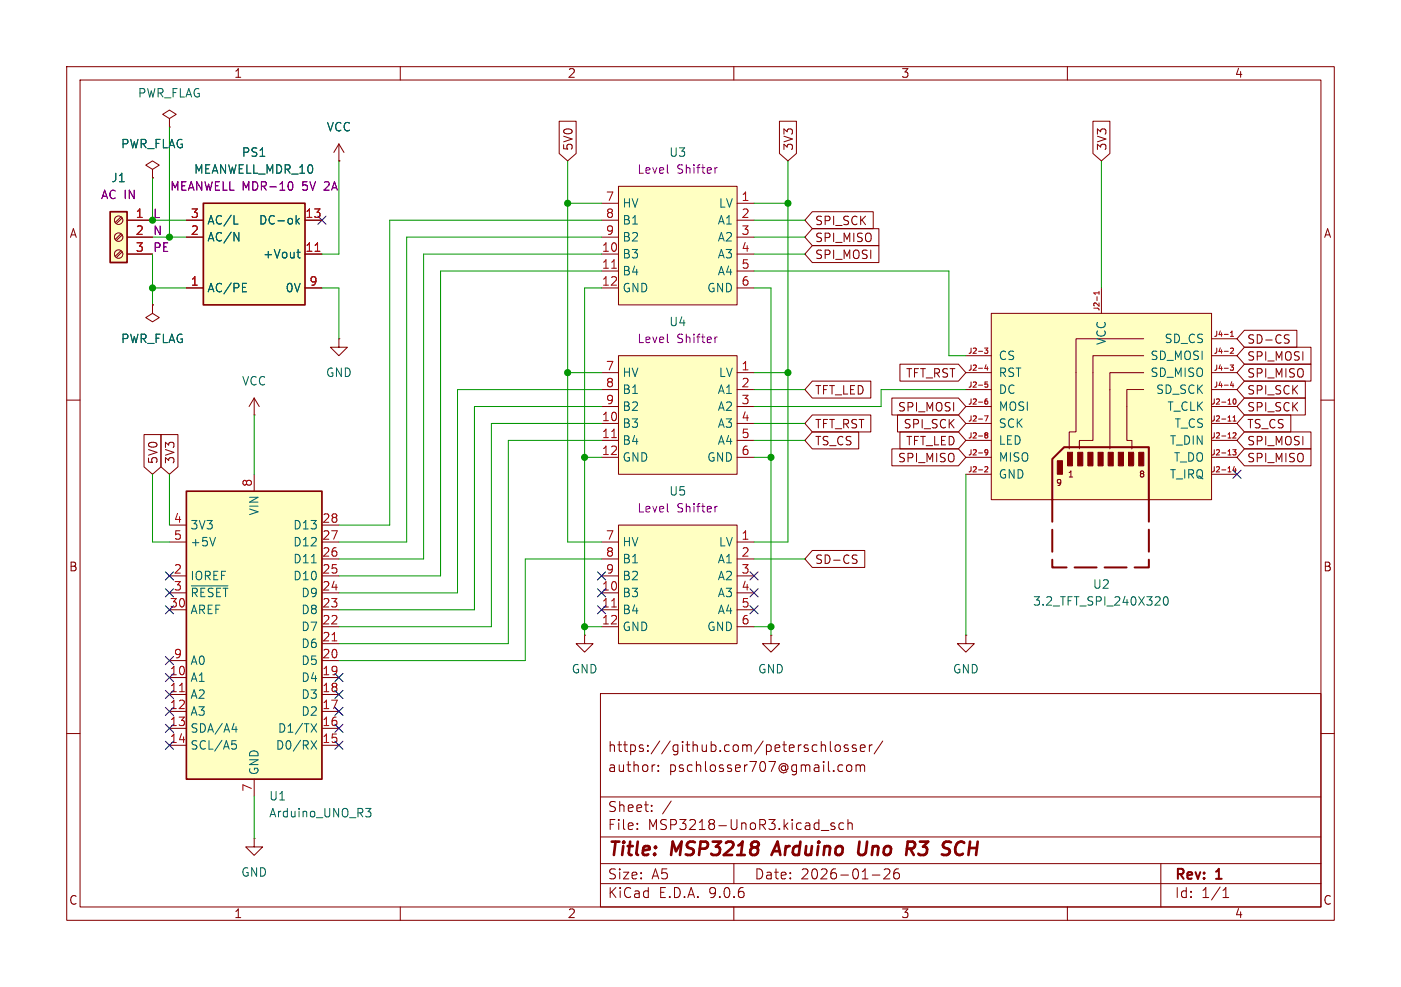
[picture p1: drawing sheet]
<svg xmlns="http://www.w3.org/2000/svg" width="210mm" height="148mm" viewBox="0 0 210 148" stroke-linecap="round" stroke-linejoin="round" font-family="sans-serif">
<g fill="none" stroke="#840000" stroke-width=".15">
<path d="M10 10h190v128h-190zM12 12h186v124h-186zM60 10v2M110 10v2M160 10v2M10 60h2M198 60h2M10 110h2M90 104h108v32h-108zM90 119.5h108M98 114.7h.2M98.7 115.5v.2"/>
<path d="M98.7 114.8v.1M123.1 111.2v1.5M123.1 111.8a.37 .37 0 0 1 .6 .1v.8M124.5 111.2v1.3l.2 .2M125.3 111.8a.41 .41 0 0 1 .7 .2v.4a.41 .41 0 0 1-.4 .3 .41 .41 0 0 1-.4-.3v-.4zM125.9 114.7l.4 .1M126.3 115.6l-.4 .1M127 114.8a.41 .41 0 0 1 .4-.1 .41 .41 0 0 1 .3 .3v.4a.41 .41 0 0 1-.4 .3 .41 .41 0 0 1-.4-.3zM127.1 111.8l-.4-.1-.2 .2 .1 .2 .5 .2v.3h-.6M128.3 111.8l-.3-.1-.3 .2 .1 .2 .5 .2v.3h-.6M128.3 114.8a.37 .37 0 0 1 .7 .1M128.3 114.7v1"/>
<path d="M129 112.2l.7-.2-.1-.2-.4-.1-.2 .2v.7h.6M129 114.9l.2-.2 .3 .1 .1 .9M129 114.9v.8M130.3 111.7v1M130.7 111.7l-.2 .1-.2 .2M132.3 111.1l-1.3 1.9M198 110h2M60 136v2M90 132.5h108M90 129.5h108M90 125.5h108M95.5 124.2v.2"/>
<path d="M95.5 123.5v.1M97.7 121.5v.2M97.7 120.8v.1M100.6 120.1l-1.3 1.9M110 136v2M110 129.5v3M123.1 124.5h1.2M125.1 123.5l-.3-.1-.3 .2 .1 .2 .5 .2v.3h-.6M126.5 123.5l-.5-.1-.2 .3v.4l.1 .2h.6M127.1 123.5a.37 .37 0 0 1 .7 .1v.8M127.1 122.9v1.5M130.8 131.2h1.1"/>
<path d="M132.5 130.4l.3-.1 .5 .1a.41 .41 0 0 1 0 .5l-.8 .9h.9M134.7 130.3a.59 .59 0 0 0-.7 .6v.6l.1 .2 .4 .1 .3-.2v-.5l-.1-.2h-.4l-.3 .2M160 136v2M174 129.5v6.5M183.3 134.6h.9M183.3 133.5l.5-.4v1.5"/>
</g>
<path d="M116.6 126.2l-1 2M128.8 126.2l-.2 1.6 .2 .3a.66 .66 0 0 0 .9-.1M136.1 126.2h.7l.2 .1a.58 .58 0 0 1-.3 1M136.4 127.3l.6 .9M144 126.2a1.2 1.2 0 0 0-.5 1.9l.4 .1" fill="none" stroke="#840000" stroke-width=".4"/>
<path d="M27.9 73.7h20.4v43.1h-20.4z" fill="#ffffc2"/>
<path d="M27.9 73.7h20.4v43.1h-20.4z" fill="none" stroke="#840000" stroke-width=".25"/>
<g fill="none" stroke="#840000" stroke-width=".15">
<path d="M22.9 25.4l1-.6-1-.7-1.1 .7 1.1 .6v1.3M22.9 26.7h.1M25.4 78.7h2.5M38.1 71.1v2.6M48.3 78.7h2.5M25.4 81.3h2.5M25.4 86.4h2.5M25.4 88.9h2.5M25.4 91.4h2.5M25.4 99.1h2.5M48.3 81.3h2.5M48.3 86.4h2.5"/>
<path d="M48.3 88.9h2.5M48.3 91.4h2.5M48.3 99.1h2.5M48.3 83.8h2.5M48.3 94h2.5M48.3 96.5h2.5M144.8 95.3v1.2h1.2l-1.2 1.3-1.3-1.3h1.3M144.8 95.3h.1M25.4 101.6h2.5M25.4 104.1h2.5M25.4 106.7h2.5M25.4 109.2h2.5"/>
<path d="M25.4 111.8h2.5M38.1 116.8v2.6M48.3 101.6h2.5M48.3 104.1h2.5M48.3 106.7h2.5M48.3 109.2h2.5M48.3 111.8h2.5"/>
</g>
<path d="M28.7 87.9h5.5M32.3 80.6l-.4 1.3M46.7 84.4h.7M34.8 111.1h.6M34.8 109.4h.8M34.9 111.6h.3l.2 .2-.1 .5h-.4M35.4 109v.8M46.6 108.5l.9 1.3M46.6 111.1l.9 1.2M47.5 108.5l-.9 1.3M47.5 111.1l-.9 1.2M54.8 121.2h.8l-.4 .5 .3 .1 .1 .5-.2 .2h-.4" fill="none" stroke="#006464" stroke-width=".15"/>
<path d="M49.8 96.1h.7M26.9 103.7h.7" fill="none" stroke="#a90000" stroke-width=".15"/>
<path d="M92.7 53.3h17.8v17.8h-17.8z" fill="#ffffc2"/>
<g fill="none" stroke="#840000" stroke-width=".15">
<path d="M90.2 55.9h2.5M90.2 58.4h2.5M92.7 53.3h17.8v17.8h-17.8zM110.5 55.9h2.5M110.5 58.4h2.5M90.2 61h2.5M90.2 63.5h2.5M90.2 66h2.5M90.2 68.6h2.5M110.5 61h2.5M110.5 63.5h2.5M110.5 66h2.5"/>
<path d="M110.5 68.6h2.5"/>
</g>
<path d="M91.7 65.6h.7" fill="none" stroke="#a90000" stroke-width=".15"/>
<path d="M100.1 51.3l.1 .1M107.5 50.5l-.2 .1-.1 .2" fill="none" stroke="#840084" stroke-width=".15"/>
<path d="M92.7 27.9h17.8v17.8h-17.8z" fill="#ffffc2"/>
<g fill="none" stroke="#840000" stroke-width=".15">
<path d="M90.2 30.5h2.5M90.2 33h2.5M90.2 35.6h2.5M90.2 38.1h2.5M92.7 27.9h17.8v17.8h-17.8zM110.5 30.5h2.5M110.5 33h2.5M110.5 35.6h2.5M110.5 38.1h2.5M50.8 50.8v1.3h1.3l-1.3 1.2-1.3-1.2h1.3M50.8 50.8h.1M90.2 40.6h2.5"/>
<path d="M90.2 43.2h2.5M110.5 40.6h2.5M110.5 43.2h2.5"/>
</g>
<path d="M91.7 40.2h.7" fill="none" stroke="#a90000" stroke-width=".15"/>
<path d="M100.1 25.9l.1 .1M107.5 25.1l-.2 .1-.1 .2" fill="none" stroke="#840084" stroke-width=".15"/>
<path d="M148.6 47h33v27.9h-33z" fill="#ffffc2"/>
<g fill="none" stroke="#840000" stroke-width=".15">
<path d="M144.8 53.3h3.8M144.8 55.9h3.8M144.8 58.4h3.8M148.6 47h33v27.9h-33zM165.1 43.2v3.8M171.4 50.8h-10.1v14h-1v2.5M171.4 53.3h-7.6v12.7h-2v1.3M171.4 58.4h-2.5v7.6h.8v1.3M171.4 55.9h-5v11.4M181.6 53.3h3.8M181.6 55.9h3.8M181.6 58.4h3.8"/>
<path d="M181.6 50.8h3.8M144.8 61h3.8M144.8 63.5h3.8M144.8 66h3.8M144.8 68.6h3.8M144.8 71.1h3.8M181.6 61h3.8M181.6 63.5h3.8M181.6 66h3.8M181.6 68.6h3.8M181.6 71.1h3.8M87.6 95.3v1.2h1.3l-1.3 1.3-1.2-1.3h1.2"/>
<path d="M87.6 95.3h.1"/>
</g>
<path d="M157.7 74.9v-6.1l1.8-1.7h12.7v7.8" fill="none" stroke="#840000" stroke-width=".3"/>
<g fill="#840000" stroke="#840000" stroke-width=".15">
<path d="M158.5 69.1h.8v2h-.8z"/>
<path d="M160 67.8h.8v2.1h-.8z"/>
<path d="M161.5 67.8h.8v2.1h-.8z"/>
<path d="M163.1 67.8h.7v2.1h-.7z"/>
<path d="M164.6 67.8h.8v2.1h-.8z"/>
<path d="M166.1 67.8h.8v2.1h-.8z"/>
<path d="M167.6 67.8h.8v2.1h-.8z"/>
<path d="M169.2 67.8h.7v2.1h-.7z"/>
<path d="M170.7 67.8h.7v2.1h-.7z"/>
</g>
<path d="M172.2 74.9v10.2h-14.5v-10.2" fill="none" stroke="#840000" stroke-width=".3" stroke-dasharray="3.3 1.2"/>
<g fill="none" stroke="#a90000" stroke-width=".15">
<path d="M147.6 52.2h.5l-.3 .3 .2 .1v.3h-.4M147.8 54.7l-.2 .6h.5M148 59.8l-.2 .1-.1 .1-.1 .5 .2 .1 .2-.1v-.3l-.2-.1-.2 .2M148 55v.5M148 57.3h-.3l-.1 .3h.4v.4h-.4M164.7 43.7v.4M164.7 43.9h-.7l.2 .2M184.4 54.7h.5l-.3 .3 .3 .1v.3h-.5M184.5 52.3l.3-.1 .1 .2-.5 .6h.5M184.5 50.4h.4M184.5 49.9l.2-.2v.7M184.6 57.2l-.1 .6h.4"/>
<path d="M184.8 57.5v.6M184.9 59.9l.1-.1a.38 .38 0 0 1 .3 .4 .38 .38 0 0 1-.4 .4l-.1-.3zM147.6 62.4h.5l-.3 .7M147.6 70h.3l.2 .2-.5 .6h.5M147.8 65.2l-.2-.1 .2-.2 .3 .1-.2 .2M147.8 65.2l-.2 .2 .2 .3 .3-.2-.2-.3M147.8 65.2h.1M148.1 67.8l-.2 .1h-.2v-.4l.2-.1 .2 .2-.1 .4-.1 .2h-.2M184.1 65.7h.4M184.1 63.1h.4M184.8 67.4h.5l-.3 .3 .2 .1v.3h-.4M184.8 65l.3-.1 .2 .2-.5 .6h.5"/>
<path d="M184.8 63.1h.5M184.8 62.6l.3-.2v.7M185 69.9l-.2 .6h.5M185.2 70.2v.6"/>
</g>
<path d="M173.1 90.7h.8M173.8 89.6v.4M174.5 89.6l.2-.1a.69 .69 0 0 1 .5 .5 .69 .69 0 0 1-.3 .7h-.1a.69 .69 0 0 1-.3-1.1z" fill="none" stroke="#006464" stroke-width=".15"/>
<path d="M92.7 78.7h17.8v17.8h-17.8z" fill="#ffffc2"/>
<g fill="none" stroke="#840000" stroke-width=".15">
<path d="M50.8 24.1h.1M50.8 21.6l-.8 1.3M50.8 21.6l.8 1.3M50.8 21.6v2.5M38.1 59.7l-.8 1.3M38.1 59.7l.8 1.3M38.1 59.7v2.5M38.1 62.2h.1M92.7 78.7h17.8v17.8h-17.8zM90.2 81.3h2.5M90.2 83.8h2.5M90.2 86.4h2.5"/>
<path d="M90.2 88.9h2.5M90.2 91.4h2.5M90.2 94h2.5M110.5 81.3h2.5M110.5 83.8h2.5M110.5 86.4h2.5M110.5 88.9h2.5M110.5 91.4h2.5M110.5 94h2.5M115.6 95.3v1.2h1.2l-1.2 1.3-1.3-1.3h1.3M115.6 95.3h.1"/>
</g>
<path d="M91.7 91h.7" fill="none" stroke="#a90000" stroke-width=".15"/>
<path d="M100.1 76.7l.1 .1M107.5 75.9l-.2 .1-.1 .2" fill="none" stroke="#840084" stroke-width=".15"/>
<path d="M30.5 30.5h15.2v15.2h-15.2z" fill="#ffffc2"/>
<path d="M30.5 30.5h15.2v15.2h-15.2z" fill="none" stroke="#840000" stroke-width=".25"/>
<path d="M25.4 17.8l1-.7-1-.6-1 .6 1 .7v1.3M25.4 19.1h.1M27.9 33h2.6M27.9 35.6h2.6M45.7 33h2.6M45.7 38.1h2.6M22.9 45.7v1.3l1 .6-1 .7-1.1-.7 1.1-.6M22.9 45.7h.1M27.9 43.2h2.6M45.7 43.2h2.6M38.1 125.7v1.3h1.3l-1.3 1.3-1.3-1.3h1.3M38.1 125.7h.1" fill="none" stroke="#840000" stroke-width=".15"/>
<path d="M35.1 33.6h.6M35.1 34.9l.7 1.2v-1.2M44.4 32.3v1.3M44.5 33.1l.4 .5M44.5 37.8h.5M44.7 37.4v1.1l.3 .2M44.9 32.8l-.5 .4M36.3 43.1h.5M36.3 43.8h.7M36.3 42.5h.7" fill="none" stroke="#006464" stroke-width=".15"/>
<path d="M47.2 37.7h.8" fill="none" stroke="#a90000" stroke-width=".15"/>
<path d="M43.4 27.3l.1-.1a.69 .69 0 0 1 .5 .6 .69 .69 0 0 1-.3 .7h-.3" fill="none" stroke="#840084" stroke-width=".15"/>
<path d="M16.5 31.8h2.5v7.6h-2.5z" fill="#ffffc2"/>
<path d="M16.5 31.8h2.5v7.6h-2.5z" fill="none" stroke="#840000" stroke-width=".25"/>
<g fill="none" stroke="#840000" stroke-width=".15">
<path d="M83.8 18.2h2.6v4.8l-1.3 1.1-1.3-1.1zM116.8 18.2h2.6v4.8l-1.3 1.1-1.3-1.1zM163.8 18.2h2.6v4.8l-1.3 1.1-1.3-1.1zM18.1 32.5l-.8 .9M18.1 35.1l-.8 .8M18.1 37.6l-.8 .8M18.3 32.7l-.9 .8M18.3 35.2l-.9 .9M18.3 37.8l-.9 .8M19 33h3.9M19 35.6h3.9M19 38.1h3.9"/>
<path d="M22.9 26.7h.1M27.9 33h2.6M27.9 35.6h2.6M45.7 33h2.6M45.7 38.1h2.6M50.8 24.1h.1M121.8 31.7h9.1v2.6h-9.1l-1.2-1.3zM121.8 36.8h9.9v2.6h-9.9l-1.2-1.3zM121.8 34.3h9.9v2.5h-9.9l-1.2-1.2zM22.9 45.7h.1M27.9 43.2h2.6M45.7 43.2h2.6"/>
<path d="M121.8 57.1h8.7v2.6h-8.7l-1.2-1.3zM133.7 59.7h10l1.1 1.3-1.1 1.2h-10zM134.9 54.6h8.8l1.1 1.3-1.1 1.3h-8.8zM186.5 59.7h9.2v2.5h-9.2l-1.1-1.2zM186.5 49.5h7.9v2.6h-7.9l-1.1-1.3zM186.5 54.6h10v2.6h-10l-1.1-1.3zM186.5 52.1h10v2.5h-10l-1.1-1.3zM186.5 57.1h9.2v2.6h-9.2l-1.1-1.3zM192.8 50.8l.3 .1 .1 .3-.2 .3h-.3M192.8 50.2l.4 .1M21.6 65.2h2.5v4.8l-1.2 1.1-1.3-1.1zM24.1 65.2h2.6v4.8l-1.3 1.1-1.3-1.1z"/>
<path d="M121.8 64.8h6.9v2.5h-6.9l-1.2-1.3zM121.8 62.2h8.7v2.6h-8.7l-1.2-1.3zM133.7 67.3h10l1.1 1.3-1.1 1.3h-10zM134.5 62.2h9.2l1.1 1.3-1.1 1.3h-9.2zM134.9 64.8h8.8l1.1 1.2-1.1 1.3h-8.8zM186.5 64.8h10v2.5h-10l-1.1-1.3zM186.5 62.2h7v2.6h-7l-1.1-1.3zM186.5 67.3h10v2.6h-10l-1.1-1.3zM121.8 82.5h7.8v2.6h-7.8l-1.2-1.3zM128 83.8l.3 .1 .2 .3-.3 .3h-.3M128 83.2l.5 .1"/>
<circle cx="17.8" cy="33" r=".63"/>
<circle cx="17.8" cy="35.6" r=".63"/>
<circle cx="17.8" cy="38.1" r=".63"/>
</g>
<g fill="none" stroke="#009600" stroke-width=".15">
<path d="M25.4 19.1v16.5M22.9 26.7v6.3h5M22.9 38.1v7.6M22.9 35.6h5M50.8 24.1v14h-2.5M85.1 24.1v57.2h5.1M85.1 30.5h5.1M90.2 38.1h-26.7v45.7h-12.7M90.2 35.6h-29.2v45.7h-10.2M90.2 33h-31.8v45.7h-7.6M113 33h7.6M113 35.6h7.6"/>
<path d="M113 38.1h7.6M113 30.5h5.1M118.1 24.1v57.2h-5.1M165.1 24.1v19.1M22.9 43.2h5M48.3 43.2h2.5v7.6M85.1 55.9h5.1M90.2 43.2h-2.6v52.1M90.2 58.4h-21.6v30.5h-17.8M90.2 40.6h-24.2v45.8h-15.2M113 58.4h7.6M113 43.2h2.6v52.1"/>
<path d="M113 40.6h29.2v12.7h2.6M113 55.9h5.1M144.8 58.4h-12.7v2.6h-19.1M22.9 71.1v10.2h2.5M25.4 71.1v7.6M38.1 62.2v8.9M87.6 68.6h2.6M90.2 61h-19.1v30.4h-20.3M90.2 66h-14v30.5h-25.4M90.2 63.5h-16.5v30.5h-22.9M113 66h7.6M113 68.6h2.6"/>
<path d="M113 63.5h7.6M144.8 71.1v24.2M87.6 94h2.6M90.2 83.8h-11.5v15.3h-27.9M113 83.8h7.6M113 94h2.6M38.1 119.4v6.3"/>
</g>
<g fill="none" stroke="#000084" stroke-width=".15">
<path d="M47.7 32.4l1.2 1.2M48.9 32.4l-1.2 1.2M184.8 70.5l1.2 1.2M186 70.5l-1.2 1.2M24.8 90.8l1.2 1.2M24.8 88.3l1.2 1.2M24.8 98.5l1.2 1.2M24.8 85.8l1.2 1.2M26 90.8l-1.2 1.2M26 88.3l-1.2 1.2M26 98.5l-1.2 1.2M26 85.8l-1.2 1.2"/>
<path d="M89.6 85.8l1.2 1.2M89.6 90.8l1.2 1.2M89.6 88.3l1.2 1.2M90.8 85.8l-1.2 1.2M90.8 90.8l-1.2 1.2M90.8 88.3l-1.2 1.2M112.4 90.8l1.2 1.2M112.4 85.8l1.2 1.2M112.4 88.3l1.2 1.2M113.6 90.8l-1.2 1.2M113.6 85.8l-1.2 1.2M113.6 88.3l-1.2 1.2"/>
<path d="M24.8 101l1.2 1.2M24.8 106.1l1.2 1.2M24.8 103.5l1.2 1.2M24.8 108.6l1.2 1.2M24.8 111.2l1.2 1.2M26 101l-1.2 1.2M26 106.1l-1.2 1.2M26 103.5l-1.2 1.2M26 108.6l-1.2 1.2M26 111.2l-1.2 1.2M50.2 106.1l1.2 1.2M50.2 103.5l1.2 1.2"/>
<path d="M50.2 101l1.2 1.2M50.2 111.2l1.2 1.2M50.2 108.6l1.2 1.2M51.4 106.1l-1.2 1.2M51.4 103.5l-1.2 1.2M51.4 101l-1.2 1.2M51.4 111.2l-1.2 1.2M51.4 108.6l-1.2 1.2"/>
</g>
<path d="M43.4 27.3l.1-.1a.69 .69 0 0 1 .5 .6 .69 .69 0 0 1-.3 .7h-.3" fill="none" stroke="#840084" stroke-width=".15"/>
<path d="M35.1 33.6h.6M35.1 34.9l.7 1.2v-1.2M44.4 32.3v1.3M44.5 33.1l.4 .5M44.5 37.8h.5M44.7 37.4v1.1l.3 .2M44.9 32.8l-.5 .4M36.3 43.1h.5M36.3 43.8h.7M36.3 42.5h.7" fill="none" stroke="#006464" stroke-width=".15"/>
<path d="M47.2 37.7h.8" fill="none" stroke="#a90000" stroke-width=".15"/>
<g fill="#009600" stroke="#009600" stroke-width=".15">
<circle cx="115.6" cy="68.6" r=".46"/>
<circle cx="118.1" cy="55.9" r=".46"/>
<circle cx="115.6" cy="94" r=".46"/>
<circle cx="85.1" cy="55.9" r=".46"/>
<circle cx="22.9" cy="43.2" r=".46"/>
<circle cx="25.4" cy="35.6" r=".46"/>
<circle cx="87.6" cy="68.6" r=".46"/>
<circle cx="85.1" cy="30.5" r=".46"/>
<circle cx="118.1" cy="30.5" r=".46"/>
<circle cx="87.6" cy="94" r=".46"/>
</g>
<g font-size="2.8" fill="#840000">
<text x="91" y="128.9">Title:</text>
<text x="100.7" y="128.9">MSP3218</text>
<text x="116.8" y="128.9">Arduino</text>
<text x="130.3" y="128.9">Uno</text>
<text x="138.3" y="128.9">R3</text>
<text x="144.5" y="128.9">SCH</text>
</g>
<g font-size="2.1" fill="#840000">
<text x="91" y="113">https://github.com/peterschlosser/</text>
<text x="91" y="116">author:</text>
<text x="100.2" y="116">pschlosser707@gmail.com</text>
<text x="91" y="124.7">File:</text>
<text x="91" y="122">Sheet:</text>
<text x="97.1" y="124.7">MSP3218-UnoR3.kicad_sch</text>
<text x="91" y="134.9">KiCad</text>
<text x="91" y="132.1">Size:</text>
<text x="97.7" y="132.1">A5</text>
<text x="98.7" y="134.9">E.D.A.</text>
<text x="106.3" y="134.9">9.0.6</text>
<text x="113" y="132.1">Date:</text>
<text x="120" y="132.1">2026-01-26</text>
<text x="176" y="132.3">Rev:</text>
<text x="176" y="134.9">Id:</text>
<text x="180.1" y="134.9">1/1</text>
<text x="182.4" y="132.3">1</text>
</g>
<g font-size="1.8" fill="#840000">
<text x="35" y="11.9">1</text>
<text x="85" y="11.9">2</text>
<text x="135" y="11.9">3</text>
<text x="185" y="11.9">4</text>
<text x="86" y="22.7" transform="rotate(-90 86 22.7)">5V0</text>
<text x="119.1" y="22.7" transform="rotate(-90 119.1 22.7)">3V3</text>
<text x="166.1" y="22.7" transform="rotate(-90 166.1 22.7)">3V3</text>
<text x="10.3" y="35.9">A</text>
<text x="122.1" y="34">SPI_SCK</text>
<text x="198.4" y="35.9">A</text>
<text x="122.1" y="39.1">SPI_MOSI</text>
<text x="122.1" y="36.5">SPI_MISO</text>
<text x="186.8" y="51.8">SD-CS</text>
<text x="122.1" y="59.4">TFT_LED</text>
<text x="135.7" y="56.8">TFT_RST</text>
<text x="186.8" y="56.8">SPI_MISO</text>
<text x="186.8" y="54.3">SPI_MOSI</text>
<text x="186.8" y="59.4">SPI_SCK</text>
<text x="122.1" y="64.5">TFT_RST</text>
<text x="134.5" y="61.9">SPI_MOSI</text>
<text x="135.3" y="64.5">SPI_SCK</text>
<text x="186.8" y="61.9">SPI_SCK</text>
<text x="186.8" y="64.5">TS_CS</text>
<text x="23.8" y="69.7" transform="rotate(-90 23.8 69.7)">5V0</text>
<text x="26.4" y="69.7" transform="rotate(-90 26.4 69.7)">3V3</text>
<text x="122.1" y="67">TS_CS</text>
<text x="134.5" y="69.5">SPI_MISO</text>
<text x="135.7" y="67">TFT_LED</text>
<text x="186.8" y="67">SPI_MOSI</text>
<text x="186.8" y="69.5">SPI_MISO</text>
<text x="10.3" y="85.9">B</text>
<text x="122.1" y="84.8">SD-CS</text>
<text x="198.3" y="85.9">B</text>
<text x="10.3" y="135.9">C</text>
<text x="35" y="137.9">1</text>
<text x="85" y="137.9">2</text>
<text x="135" y="137.9">3</text>
<text x="185" y="137.9">4</text>
<text x="198.3" y="135.9">C</text>
</g>
<g font-size="1.8" fill="#006464">
<text x="20.6" y="14.8">PWR_FLAG</text>
<text x="18" y="22.5">PWR_FLAG</text>
<text x="36.2" y="23.7">PS1</text>
<text x="48.9" y="19.9">VCC</text>
<text x="100.2" y="23.7">U3</text>
<text x="16.6" y="27.5">J1</text>
<text x="29" y="26.3">MEANWELL_MDR_10</text>
<text x="31" y="33.9">AC/L</text>
<text x="38.7" y="33.9">DC-ok</text>
<text x="93.2" y="31.3">HV</text>
<text x="93.2" y="33.9">B1</text>
<text x="107.5" y="33.9">A1</text>
<text x="107.7" y="31.3">LV</text>
<text x="31" y="36.4">AC/N</text>
<text x="39.3" y="39">+Vout</text>
<text x="93.2" y="36.4">B2</text>
<text x="93.2" y="39">B3</text>
<text x="93.2" y="41.5">B4</text>
<text x="107.5" y="36.4">A2</text>
<text x="107.5" y="39">A3</text>
<text x="107.5" y="41.5">A4</text>
<text x="31" y="44">AC/PE</text>
<text x="42.7" y="44">0V</text>
<text x="93.2" y="44">GND</text>
<text x="105.9" y="44">GND</text>
<text x="18" y="51.7">PWR_FLAG</text>
<text x="100.2" y="49.1">U4</text>
<text x="166" y="51.8" transform="rotate(-90 166 51.8)">VCC</text>
<text x="174.5" y="51.7">SD_CS</text>
<text x="36.2" y="58">VCC</text>
<text x="48.8" y="56.7">GND</text>
<text x="93.2" y="56.7">HV</text>
<text x="93.2" y="59.3">B1</text>
<text x="107.5" y="59.3">A1</text>
<text x="107.7" y="56.7">LV</text>
<text x="149.6" y="54.2">CS</text>
<text x="149.6" y="56.7">RST</text>
<text x="149.6" y="59.3">DC</text>
<text x="172.3" y="54.2">SD_MOSI</text>
<text x="172.3" y="56.7">SD_MISO</text>
<text x="173.2" y="59.3">SD_SCK</text>
<text x="93.2" y="61.8">B2</text>
<text x="93.2" y="64.4">B3</text>
<text x="107.5" y="61.8">A2</text>
<text x="107.5" y="64.4">A3</text>
<text x="149.6" y="61.8">MOSI</text>
<text x="149.6" y="64.4">SCK</text>
<text x="174.9" y="61.8">T_CLK</text>
<text x="176" y="64.4">T_CS</text>
<text x="93.2" y="66.9">B4</text>
<text x="93.2" y="69.4">GND</text>
<text x="105.9" y="69.4">GND</text>
<text x="107.5" y="66.9">A4</text>
<text x="149.6" y="66.9">LED</text>
<text x="149.6" y="69.4">MISO</text>
<text x="149.6" y="72">GND</text>
<text x="175.3" y="66.9">T_DIN</text>
<text x="175.3" y="72">T_IRQ</text>
<text x="175.9" y="69.4">T_DO</text>
<text x="39" y="77.4" transform="rotate(-90 39 77.4)">VIN</text>
<text x="100.2" y="74.5">U5</text>
<text x="28.4" y="79.6">3V3</text>
<text x="28.4" y="82.1">+5V</text>
<text x="43.9" y="79.6">D13</text>
<text x="43.9" y="82.1">D12</text>
<text x="93.2" y="82.1">HV</text>
<text x="107.7" y="82.1">LV</text>
<text x="28.4" y="87.2">IOREF</text>
<text x="28.4" y="89.8">~{RESET}</text>
<text x="43.9" y="84.7">D11</text>
<text x="43.9" y="87.2">D10</text>
<text x="45.1" y="89.8">D9</text>
<text x="93.2" y="84.7">B1</text>
<text x="93.2" y="87.2">B2</text>
<text x="93.2" y="89.8">B3</text>
<text x="107.5" y="84.7">A1</text>
<text x="107.5" y="87.2">A2</text>
<text x="107.5" y="89.8">A3</text>
<text x="163.7" y="88.5">U2</text>
<text x="28.4" y="92.3">AREF</text>
<text x="45.1" y="92.3">D8</text>
<text x="45.1" y="94.8">D7</text>
<text x="93.2" y="92.3">B4</text>
<text x="93.2" y="94.8">GND</text>
<text x="105.9" y="94.8">GND</text>
<text x="107.5" y="92.3">A4</text>
<text x="154.7" y="91">3.2_TFT_SPI_240X320</text>
<text x="28.4" y="99.9">A0</text>
<text x="45.1" y="97.4">D6</text>
<text x="45.1" y="99.9">D5</text>
<text x="85.6" y="101.2">GND</text>
<text x="113.5" y="101.2">GND</text>
<text x="142.7" y="101.2">GND</text>
<text x="28.4" y="102.5">A1</text>
<text x="28.4" y="105">A2</text>
<text x="28.4" y="107.5">A3</text>
<text x="45.1" y="102.5">D4</text>
<text x="45.1" y="105">D3</text>
<text x="45.1" y="107.5">D2</text>
<text x="28.4" y="110.1">SDA/A4</text>
<text x="28.4" y="112.6">SCL/A5</text>
<text x="41.3" y="112.6">D0/RX</text>
<text x="41.6" y="110.1">D1/TX</text>
<text x="39" y="116.3" transform="rotate(-90 39 116.3)">GND</text>
<text x="40.3" y="120.2">U1</text>
<text x="40.3" y="122.8">Arduino_UNO_R3</text>
<text x="36.1" y="131.7">GND</text>
</g>
<g font-size="1.8" fill="#840084">
<text x="25.4" y="28.8">MEANWELL MDR-10</text>
<text x="45.4" y="28.8">5V</text>
<text x="48.9" y="28.8">2A</text>
<text x="95.5" y="26.3">Level</text>
<text x="101.5" y="26.3">Shifter</text>
<text x="15" y="30.1">AC IN</text>
<text x="22.9" y="35.4">N</text>
<text x="22.9" y="38">PE</text>
<text x="95.5" y="51.7">Level</text>
<text x="101.5" y="51.7">Shifter</text>
<text x="95.5" y="77.1">Level</text>
<text x="101.5" y="77.1">Shifter</text>
</g>
<g font-size="1.8" fill="#a90000">
<text x="20.2" y="32.8">1</text>
<text x="20.2" y="35.3">2</text>
<text x="28.5" y="32.8">3</text>
<text x="28.5" y="35.3">2</text>
<text x="45.7" y="32.8">13</text>
<text x="90.7" y="30.2">7</text>
<text x="90.7" y="32.8">8</text>
<text x="90.7" y="35.3">9</text>
<text x="111.1" y="30.2">1</text>
<text x="111.1" y="32.8">2</text>
<text x="111.1" y="35.3">3</text>
<text x="20.2" y="37.8">3</text>
<text x="45.7" y="37.8">11</text>
<text x="90.1" y="37.8">10</text>
<text x="90.1" y="40.4">11</text>
<text x="111.1" y="37.8">4</text>
<text x="111.1" y="40.4">5</text>
<text x="28.5" y="42.9">1</text>
<text x="46.3" y="42.9">9</text>
<text x="90.1" y="42.9">12</text>
<text x="111.1" y="42.9">6</text>
<text x="90.7" y="55.6">7</text>
<text x="90.7" y="58.2">8</text>
<text x="111.1" y="55.6">1</text>
<text x="111.1" y="58.2">2</text>
<text x="90.1" y="63.2">10</text>
<text x="90.1" y="65.8">11</text>
<text x="90.7" y="60.7">9</text>
<text x="111.1" y="60.7">3</text>
<text x="111.1" y="63.2">4</text>
<text x="111.1" y="65.8">5</text>
<text x="90.1" y="68.3">12</text>
<text x="111.1" y="68.3">6</text>
<text x="37.8" y="73.1" transform="rotate(-90 37.8 73.1)">8</text>
<text x="26" y="78.5">4</text>
<text x="26" y="81">5</text>
<text x="48.2" y="78.5">28</text>
<text x="48.2" y="81">27</text>
<text x="48.2" y="83.6">26</text>
<text x="90.7" y="81">7</text>
<text x="90.7" y="83.6">8</text>
<text x="111.1" y="81">1</text>
<text x="111.1" y="83.6">2</text>
<text x="26" y="86.1">2</text>
<text x="26" y="88.6">3</text>
<text x="48.2" y="86.1">25</text>
<text x="48.2" y="88.6">24</text>
<text x="90.1" y="88.6">10</text>
<text x="90.7" y="86.1">9</text>
<text x="111.1" y="86.1">3</text>
<text x="111.1" y="88.6">4</text>
<text x="25.4" y="91.2">30</text>
<text x="48.2" y="91.2">23</text>
<text x="48.2" y="93.7">22</text>
<text x="90.1" y="91.2">11</text>
<text x="90.1" y="93.7">12</text>
<text x="111.1" y="91.2">5</text>
<text x="111.1" y="93.7">6</text>
<text x="25.4" y="101.3">10</text>
<text x="26" y="98.8">9</text>
<text x="48.2" y="96.3">21</text>
<text x="48.2" y="98.8">20</text>
<text x="48.2" y="101.3">19</text>
<text x="25.4" y="103.9">11</text>
<text x="25.4" y="106.4">12</text>
<text x="48.2" y="103.9">18</text>
<text x="48.2" y="106.4">17</text>
<text x="25.4" y="109">13</text>
<text x="25.4" y="111.5">14</text>
<text x="48.2" y="109">16</text>
<text x="48.2" y="111.5">15</text>
<text x="37.8" y="118.8" transform="rotate(-90 37.8 118.8)">7</text>
</g>
<text font-size="1.8" fill="#009600" x="22.9" y="32.9">L</text>
<g font-size="1.3" fill="#840000">
<text x="160" y="71.8">1</text>
<text x="170.6" y="71.8">8</text>
<text x="158.2" y="73.1">9</text>
</g>
<g font-size="1.1" fill="#a90000">
<text x="164.8" y="46.8" transform="rotate(-90 164.8 46.8)">J2-1</text>
<text x="145" y="53.1">J2-3</text>
<text x="181.8" y="50.5">J4-1</text>
<text x="181.8" y="53.1">J4-2</text>
<text x="145" y="55.6">J2-4</text>
<text x="145" y="58.2">J2-5</text>
<text x="181.8" y="55.6">J4-3</text>
<text x="181.8" y="58.2">J4-4</text>
<text x="145" y="60.7">J2-6</text>
<text x="145" y="63.2">J2-7</text>
<text x="145" y="65.8">J2-8</text>
<text x="181.5" y="60.7">J2-10</text>
<text x="181.5" y="63.2">J2-11</text>
<text x="181.5" y="65.8">J2-12</text>
<text x="145" y="68.3">J2-9</text>
<text x="145" y="70.9">J2-2</text>
<text x="181.5" y="68.3">J2-13</text>
<text x="181.5" y="70.9">J2-14</text>
</g>
</svg>
